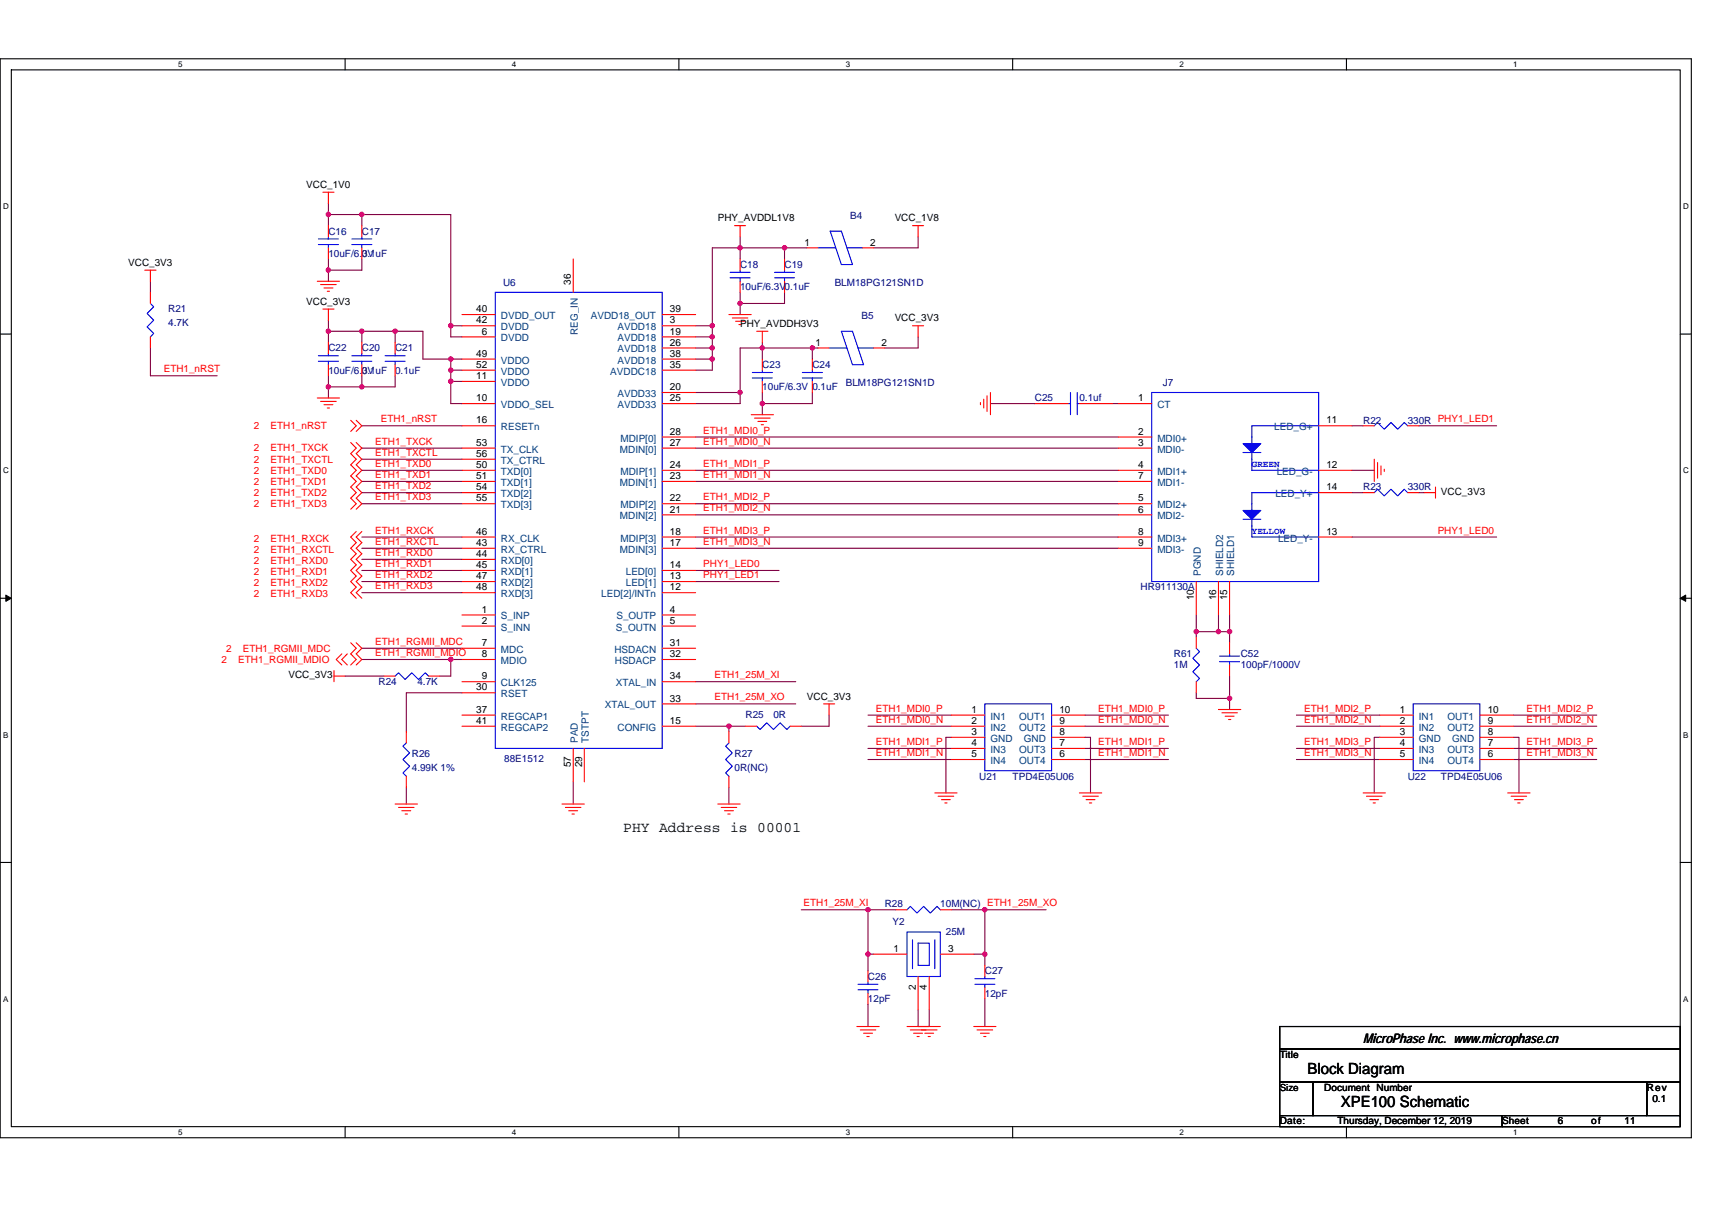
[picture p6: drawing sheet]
<svg xmlns="http://www.w3.org/2000/svg" width="297mm" height="210mm" viewBox="0 0 297 210" stroke-linecap="round" stroke-linejoin="round" font-family="sans-serif">
<path d="M0 10.2h293.5v187.2h-293.5zM2 12.1h289.5v183.4h-289.5z" fill="none" stroke="#000" stroke-width=".19"/>
<g fill="#fff">
<path d="M30.9 10.4h.8v1.6h-.8z"/>
<path d="M30.9 195.7h.8v1.6h-.8z"/>
</g>
<path d="M59.9 10.2v1.9M59.9 195.5v1.9" fill="none" stroke="#000" stroke-width=".19"/>
<g fill="#fff">
<path d="M88.8 10.4h.8v1.6h-.8z"/>
<path d="M88.8 195.7h.8v1.6h-.8z"/>
</g>
<path d="M117.8 10.2v1.9M117.8 195.5v1.9" fill="none" stroke="#000" stroke-width=".19"/>
<g fill="#fff">
<path d="M146.7 10.4h.8v1.6h-.8z"/>
<path d="M146.7 195.7h.8v1.6h-.8z"/>
</g>
<path d="M175.7 10.2v1.9M175.7 195.5v1.9" fill="none" stroke="#000" stroke-width=".19"/>
<g fill="#fff">
<path d="M204.7 10.4h.7v1.6h-.7z"/>
<path d="M204.7 195.7h.7v1.6h-.7z"/>
</g>
<path d="M233.6 10.2v1.9M233.6 195.5v1.9" fill="none" stroke="#000" stroke-width=".19"/>
<g fill="#fff">
<path d="M262.6 10.4h.7v1.6h-.7z"/>
<path d="M262.6 195.7h.7v1.6h-.7z"/>
<path d="M.5 35.1h1v1.5h-1z"/>
<path d="M292 35.1h1v1.5h-1z"/>
<path d="M.5 80.9h1v1.5h-1z"/>
<path d="M292 80.9h1v1.5h-1z"/>
</g>
<path d="M0 58h2M291.5 58h2" fill="none" stroke="#000" stroke-width=".19"/>
<g fill="#fff">
<path d="M.5 126.7h.9v1.6h-.9z"/>
<path d="M292 126.7h.9v1.6h-.9z"/>
</g>
<path d="M0 103.8h2M291.5 103.8h2" fill="none" stroke="#000" stroke-width=".19"/>
<path d="M1 103.3l1 .5-1 .6zM291.5 103.8l1-.5v1.1z" fill="#000" stroke="#000" stroke-width=".17"/>
<g fill="#fff">
<path d="M.5 172.6h.9v1.5h-.9z"/>
<path d="M292 172.6h.9v1.5h-.9z"/>
</g>
<path d="M0 149.7h2M291.5 149.7h2M222 178.1h69.5v3.9h-69.5zM222 182h69.5v5.8h-69.5zM222 187.8h5.8v5.8h-5.8zM222 193.6h38.6v1.9h-38.6zM227.8 187.8h57.9v5.8h-57.9zM260.6 193.6h30.9v1.9h-30.9zM285.7 187.8h5.8v5.8h-5.8z" fill="none" stroke="#000" stroke-width=".19"/>
<g fill="none" stroke="#800040" stroke-width=".19">
<path d="M57 35.3v1.9M57 37.2v2M57 37.2h5.8M62.8 37.2v2M62.8 37.2h15.4v21.3h2M26.1 48.8v1.9M57 55.6v1.9h5.8M57 46.9v1.9M57 57.5v1.9M57 44.9v2h5.8v-2M62.8 57.5v1.9M62.8 57.5h5.8"/>
<path d="M68.6 57.5v1.9M68.6 57.5h4.8v4.8h4.8M78.2 56.5h2M120.7 56.5h2.9M120.7 58.5h2.9M123.6 56.5v2M123.6 58.5v1.9M128.4 43h7.7M128.4 50.7v2M128.4 52.7v1.9M128.4 43h-4.8v13.5M128.4 41.1v3.8"/>
<path d="M132.3 59.4v1M136.1 50.7v2h-7.7M136.1 43h3.9M136.1 43v1.9M159.3 41.1v1.9h-7.7M159.3 58.5v1.9h-5.8M26.1 60.4v4.8h11.6M57 65.2v1.9M57 67.1v2M57 67.1h5.8M62.8 77.8h17.4M62.8 79.7h17.4"/>
<path d="M62.8 73.9h17.4M62.8 65.2v1.9M68.6 65.2v1.9h-5.8M78.2 62.3v1.9M78.2 66.2v3.8h2M78.2 64.2v2M78.2 66.2h2M78.2 64.2h2M78.2 62.3h2M120.7 68.1h7.7M120.7 77.8h73.3M120.7 75.8h73.3"/>
<path d="M120.7 60.4h2.9M120.7 62.3h2.9M123.6 60.4v1.9M123.6 62.3v1.9h-2.9M128.4 68.1v1.9h-7.7M132.3 60.4h8.6M132.3 60.4h-3.9v7.7M132.3 68.1v1.9M132.3 70v2M132.3 60.4v1.9M140.9 68.1v1.9h-8.6M140.9 60.4v1.9"/>
<path d="M140.9 60.4h1M171.8 70h7.8M193.1 70h.9M234.6 73.9h1.9M246.2 73.9h13.5M62.8 81.6h17.4M62.8 83.5h17.4M62.8 85.5h17.4M62.8 87.4h17.4M62.8 93.2h17.4M62.8 95.1h17.4M62.8 97.1h17.4"/>
<path d="M62.8 99h17.4M120.7 81.6h73.3M120.7 87.4h73.3M120.7 89.3h73.3M120.7 93.2h73.3M120.7 95.1h73.3M120.7 83.5h73.3M120.7 99h14.5M234.6 85.5h1.9M234.6 93.2h25.1M234.6 81.6h3.8M246.2 85.5h.9"/>
<path d="M59.9 117.3h6.7M62.8 114.4h15.4M62.8 100.9h17.4M62.8 102.8h17.4M62.8 112.5h17.4M78.2 114.4v2.9h-1.9M78.2 114.4h2M120.7 100.9h14.5M120.7 118.3h17.4M207.6 109.6h3.8M207.6 106.7v2.9M207.6 109.6v1"/>
<path d="M211.4 106.7v2.9M211.4 109.6h1.9M213.3 106.7v2.9M213.3 109.6v1.9M213.3 117.3v3.9M70.5 136.6v2.9M80.2 120.2h-9.7v6.8M99.5 135.7v3.8M120.7 122.2h17.4M120.7 126h5.8v1M126.5 126h2.9M126.5 136.6v2.9"/>
<path d="M143.8 124.1v1.9h-4.8M150.6 126h14.5M150.6 124.1h14.5M150.6 131.8h14.5M150.6 129.9h14.5M165.1 128h-1v9.6M188.3 128h.9v9.6M188.3 126h14.4M188.3 124.1h14.4M188.3 131.8h14.4M188.3 129.9h14.4M207.6 120.2v1h5.7"/>
<path d="M213.3 121.2v1.9M224.9 124.1h14.5M224.9 126h14.5M224.9 131.8h14.5M224.9 129.9h14.5M239.4 128h-1v9.6M262.6 124.1h14.4M262.6 126h14.4M262.6 131.8h14.4M262.6 129.9h14.4M262.6 128h.9v9.6M139 157.9h11.6"/>
<path d="M150.6 157.9h4.8M150.6 157.9v7.7M165.1 157.9h5.8M170.9 157.9v7.7M170.9 157.9h10.6M150.6 165.6v2.9M150.6 165.6h1M150.6 174.3v3.8M159.3 175.2v2.9M161.2 175.2v2.9M168.9 165.6h2M170.9 165.6v1.9"/>
<path d="M170.9 173.3v4.8"/>
</g>
<g fill="#f0f" stroke="#f0f" stroke-width=".19">
<circle cx="211.4" cy="109.6" r=".38"/>
<circle cx="207.5" cy="109.6" r=".38"/>
<circle cx="213.3" cy="109.6" r=".38"/>
<circle cx="126.5" cy="126" r=".38"/>
<circle cx="57" cy="37.2" r=".38"/>
<circle cx="78.2" cy="66.2" r=".38"/>
<circle cx="57" cy="46.9" r=".38"/>
<circle cx="62.8" cy="37.2" r=".38"/>
<circle cx="62.8" cy="67.1" r=".38"/>
<circle cx="57" cy="67.1" r=".38"/>
<circle cx="62.8" cy="57.5" r=".38"/>
<circle cx="57" cy="57.5" r=".38"/>
<circle cx="78.2" cy="64.2" r=".38"/>
<circle cx="78.2" cy="62.3" r=".38"/>
<circle cx="68.6" cy="57.5" r=".38"/>
<circle cx="128.4" cy="43" r=".38"/>
<circle cx="123.6" cy="56.5" r=".38"/>
<circle cx="123.6" cy="60.4" r=".38"/>
<circle cx="123.6" cy="58.4" r=".38"/>
<circle cx="136.1" cy="43" r=".38"/>
<circle cx="128.4" cy="68.1" r=".38"/>
<circle cx="132.3" cy="70" r=".38"/>
<circle cx="78.2" cy="114.4" r=".38"/>
<circle cx="123.6" cy="62.3" r=".38"/>
<circle cx="128.4" cy="52.6" r=".38"/>
<circle cx="78.2" cy="56.5" r=".38"/>
<circle cx="150.6" cy="165.6" r=".38"/>
<circle cx="170.9" cy="165.6" r=".38"/>
<circle cx="170.9" cy="157.9" r=".38"/>
<circle cx="150.6" cy="157.9" r=".38"/>
<circle cx="213.3" cy="121.2" r=".38"/>
<circle cx="140.9" cy="60.4" r=".38"/>
<circle cx="132.3" cy="60.4" r=".38"/>
</g>
<g fill="none" stroke="#f00" stroke-width=".19">
<path d="M56 33.4h2M57 39.2v1.9M57 33.4v1.9M62.8 39.2v1.9M127.4 39.2h2M128.4 39.2v1.9M158.3 39.2h1.9M159.3 39.2v1.9M25.1 46.9h2M26.1 46.9v1.9M26.1 50.7v2M26.1 58.5v1.9"/>
<path d="M55.1 48.8h3.8M55.6 49.4h2.7M56 53.6h2M56.2 50h1.6M56.8 50.5h.4M57 53.6v2M57 59.4v2M57 43v1.9M62.8 59.4v2M62.8 43v1.9M68.6 59.4v2M80.2 54.6h5.7"/>
<path d="M80.2 56.5h5.7M80.2 58.5h5.7M99.5 44.9v5.8M114.9 54.6h5.8M114.9 58.5h5.8M114.9 56.5h5.8M126.5 54.6h3.8M127.1 55.2h2.6M127.6 55.8h1.6M128.2 56.3h.4M128.4 44.9v2M128.4 48.8v1.9"/>
<path d="M131.3 57.5h1.9M132.3 57.5v1.9M136.1 44.9v2M136.1 48.8v1.9M140 43h1.9M149.6 43h2M158.3 56.5h1.9M159.3 56.5v2M55.1 69.1h3.8M55.6 69.7h2.7M56.2 70.2h1.6M56.8 70.8h.4"/>
<path d="M57 63.3v1.9M60.9 72.9l.9 1-.9 1M60.9 76.8l.9 1-.9 .9 .9 1-.9 1 .9 .9-.9 1 .9 .9-.9 1 .9 1-.9 .9 .9 1-.9 1M61.8 72.9l1 1-1 1M61.8 76.8l1 1-1 .9 1 1-1 1 1 .9-1 1 1 .9-1 1 1 1-1 .9 1 1-1 1M62.8 63.3v1.9M68.6 63.3v1.9M80.2 70h5.7M80.2 66.2h5.7M80.2 73.9h5.7M80.2 62.3h5.7M80.2 64.2h5.7"/>
<path d="M80.2 77.8h5.7M80.2 79.7h5.7M114.9 77.8h5.8M114.9 75.8h5.8M114.9 64.2h5.8M114.9 68.1h5.8M114.9 70h5.8M114.9 60.4h5.8M114.9 62.3h5.8M130.3 72h3.9M130.9 72.6h2.7M131.5 73.1h1.5"/>
<path d="M132.1 73.7h.4M132.3 62.3v1.9M132.3 66.2v1.9M140.9 62.3v1.9M140.9 66.2v1.9M141.9 60.4h1.9M151.6 60.4h1.9M170.1 69.8v.4M170.7 69.3v1.5M171.3 68.7v2.7M171.8 68.1v3.9M179.6 70h5.8"/>
<path d="M187.3 70h5.8M194 70h5.8M194 77.8h5.8M194 75.8h5.8M228.8 73.9h5.8M236.5 73.9h1.9M238.4 79.7v3.8M244.2 73.9h2M61.8 92.2l-.9 1 .9 1-.9 .9 .9 1-.9 1 .9 .9-.9 1 .9 1-.9 .9 .9 1-.9 .9 .9 1M62.8 92.2l-1 1 1 1-1 .9 1 1-1 1 1 .9-1 1 1 1-1 .9 1 1-1 .9 1 1M80.2 95.1h5.7M80.2 97.1h5.7"/>
<path d="M80.2 99h5.7M80.2 93.2h5.7M80.2 81.6h5.7M80.2 83.5h5.7M80.2 85.5h5.7M80.2 87.4h5.7M114.9 99h5.8M114.9 95.1h5.8M114.9 93.2h5.8M114.9 81.6h5.8M114.9 83.5h5.8M114.9 87.4h5.8"/>
<path d="M114.9 89.3h5.8M194 95.1h5.8M194 93.2h5.8M194 89.3h5.8M194 87.4h5.8M194 81.6h5.8M194 83.5h5.8M228.8 81.6h5.8M228.8 85.5h5.8M228.8 93.2h5.8M236.5 85.5h1.9M239 80.3v2.7"/>
<path d="M239.6 80.9v1.5M240.2 81.4v.4M244.2 85.5h2M247.1 85.5h2M249.1 84.5v1.9M58 117.3h1.9M58 116.4v1.9M59.3 113.5l-1 .9 1 1M60.3 113.5l-1 .9 1 1M60.9 111.5l.9 1-.9 1 .9 .9-.9 1M61.8 111.5l1 1-1 1 1 .9-1 1M66.6 117.3h2"/>
<path d="M74.4 117.3h1.9M80.2 118.3h5.7M80.2 100.9h5.7M80.2 102.8h5.7M80.2 106.7h5.7M80.2 108.6h5.7M80.2 112.5h5.7M80.2 114.4h5.7M114.9 100.9h5.8M114.9 102.8h5.8M114.9 118.3h5.8M114.9 112.5h5.8"/>
<path d="M114.9 114.4h5.8M114.9 106.7h5.8M114.9 108.6h5.8M207.6 100.9v5.8M207.6 118.3v1.9M207.6 110.6v1.9M211.4 100.9v5.8M213.3 100.9v5.8M213.3 111.5v2M213.3 115.4v1.9M68.6 139.5h3.8M70.5 134.7v1.9"/>
<path d="M70.5 127v1.9M80.2 120.2h5.7M80.2 124.1h5.7M80.2 126h5.7M97.5 139.5h3.9M99.5 129.9v5.8M101.4 129.9v5.8M114.9 126h5.8M114.9 122.2h5.8M124.5 139.5h3.9M126.5 134.7v1.9M126.5 127v1.9"/>
<path d="M129.4 126h1.9M137.1 126h1.9M142.9 122.2h1.9M143.8 122.2v1.9M162.2 137.6h3.8M162.8 138.2h2.7M163.3 138.8h1.6M163.9 139.3h.4M165.1 124.1h5.8M165.1 126h5.8M165.1 128h5.8M165.1 129.9h5.8"/>
<path d="M165.1 131.8h5.8M182.5 131.8h5.8M182.5 129.9h5.8M182.5 128h5.8M182.5 126h5.8M182.5 124.1h5.8M187.3 137.6h3.9M187.9 138.2h2.7M188.4 138.8h1.6M189 139.3h.4M211.4 123.1h3.9M212 123.7h2.7"/>
<path d="M212.6 124.3h1.5M213.1 124.9h.4M236.5 137.6h3.9M237.1 138.2h2.7M237.7 138.8h1.5M238.2 139.3h.4M239.4 124.1h5.8M239.4 126h5.8M239.4 128h5.8M239.4 129.9h5.8M239.4 131.8h5.8M256.8 131.8h5.8"/>
<path d="M256.8 129.9h5.8M256.8 128h5.8M256.8 126h5.8M256.8 124.1h5.8M261.6 137.6h3.9M262.2 138.2h2.7M262.8 138.8h1.5M263.3 139.3h.4M69.1 140.1h2.7M69.7 140.7h1.6M70.3 141.3h.4M98.1 140.1h2.7"/>
<path d="M98.7 140.7h1.5M99.2 141.3h.4M125.1 140.1h2.7M125.7 140.7h1.6M126.3 141.3h.4M155.4 157.9h2M163.1 157.9h2M148.7 178.1h3.8M149.3 178.7h2.7M149.8 179.3h1.6M150.4 179.9h.4M150.6 168.5v1.9"/>
<path d="M150.6 172.4v1.9M151.6 165.6h5.8M157.4 178.1h3.8M157.9 178.7h2.8M158.5 179.3h1.6M159.1 179.9h.4M159.3 178.1h3.8M159.3 169.5v5.7M159.9 178.7h2.7M160.5 179.3h1.5M161 179.9h.4M161.2 169.5v5.7"/>
<path d="M163.1 165.6h5.8M168.9 178.1h3.9M169.5 178.7h2.7M170.1 179.3h1.5M170.7 179.9h.4M170.9 167.5v2M170.9 171.4v1.9"/>
</g>
<g fill="none" stroke="#00f" stroke-width=".19">
<path d="M26.1 52.7l.6 .6-1.2 1.1 1.2 1.2-1.2 1.1 1.2 1.2-.6 .6M55.2 42.4h3.5M55.2 41.5h3.5M57 41.1v.4M57 42.4v.6M61 42.4h3.5M61 41.5h3.5M62.8 41.1v.4M62.8 42.4v.6M85.9 50.7h29v79.2h-29zM126.7 48.2h3.5M126.7 47.3h3.5"/>
<path d="M128.4 46.9v.4M128.4 48.2v.6M134.4 48.2h3.5M134.4 47.3h3.5M136.1 46.9v.4M136.1 48.2v.6M141.9 43h3.1M144 40.1h2l1.9 5.8h-1.9zM146 57.5h1.9l1.9 5.8h-1.9zM146.9 43h2.7M55.2 62.7h3.5M55.2 61.7h3.5"/>
<path d="M57 61.4v.3M57 62.7v.6M61 62.7h3.5M61 61.7h3.5M62.8 61.4v.3M62.8 62.7v.6M66.8 62.7h3.5M66.8 61.7h3.5M68.6 61.4v.3M68.6 62.7v.6M130.5 65.6h3.5M130.5 64.6h3.5"/>
<path d="M132.3 64.2v.4M132.3 65.6v.6M139.2 65.6h3.5M139.2 64.6h3.5M140.9 64.2v.4M140.9 65.6v.6M143.8 60.4h3.1M148.9 60.4h2.7M185.4 70h.3M185.7 68.1v3.9M186.9 68.1v3.9M186.9 70h.4"/>
<path d="M199.8 68.1h29v32.8h-29zM215.7 78.5h3.1M217.2 78.5v3.1h11.6M228.8 73.9h-11.6v3.1M238.4 73.9l.6-.6 1.2 1.2 1.1-1.2 1.2 1.2 1.1-1.2 .6 .6M215.7 90.1h3.1M217.2 90.1v3.1h11.6M228.8 85.5h-11.6v3.1M238.4 85.5l.6-.6 1.2 1.2 1.1-1.2 1.2 1.2 1.1-1.2 .6 .6M68.6 117.3l.5-.5 1.2 1.1 1.2-1.1 1.1 1.1 1.2-1.1 .6 .5M207.6 112.5l.5 .6-1.1 1.1 1.1 1.2-1.1 1.2 1.1 1.1-.5 .6M211.6 114.8h3.5"/>
<path d="M211.6 113.9h3.5M213.3 113.5v.4M213.3 114.8v.6M70.5 128.9l-.6 .6 1.2 1.2-1.2 1.1 1.2 1.2-1.2 1.1 .6 .6M126.5 128.9l-.6 .6 1.2 1.2-1.2 1.1 1.2 1.2-1.2 1.1 .6 .6M131.3 126l.6 .6 1.1-1.2 1.2 1.2 1.2-1.2 1.1 1.2 .6-.6M170.9 122.2h11.6v11.6h-11.6zM245.2 122.2h11.6v11.6h-11.6zM157.4 157.9l.5-.6 1.2 1.2 1.1-1.2 1.2 1.2 1.2-1.2 .5 .6M148.9 171.8h3.4M148.9 170.8h3.4M150.6 170.4v.4"/>
<path d="M150.6 171.8v.6M157.4 161.7h5.7v7.8h-5.7zM158.3 163.1v5M159.3 163.7h1.9v3.8h-1.9zM162.2 163.1v5M169.1 170.8h3.5M169.1 169.8h3.5M170.9 169.5v.3M170.9 170.8v.6"/>
</g>
<g fill="#00f" stroke="#00f" stroke-width=".19">
<path d="M215.7 88.6h3.1l-1.6 1.5z" fill-rule="evenodd"/>
<path d="M215.7 77h3.1l-1.6 1.5z" fill-rule="evenodd"/>
</g>
<g font-size="2.7">
<text x="226.9" y="186.3">Block Diagram</text>
<text x="232.6" y="192.1">XPE100 Schematic</text>
</g>
<text font-size="2.5" x="108.1" y="144.5">PHY Address is 00001</text>
<text font-size="2.3" x="236.5" y="181.1">MicroPhase Inc. www.microphase.cn</text>
<g font-size="1.7">
<text x="53.1" y="32.6">VCC_1V0</text>
<text x="124.5" y="38.4">PHY_AVDDL1V8</text>
<text x="155.2" y="38.4">VCC_1V8</text>
<text x="22.2" y="46.1">VCC_3V3</text>
<text x="139.6" y="42.6">1</text>
<text x="151" y="42.6">2</text>
<text x="53.1" y="52.9">VCC_3V3</text>
<text x="99.1" y="49.4" transform="rotate(-90 99.1 49.4)">36</text>
<text x="82.6" y="54.2">40</text>
<text x="82.6" y="56.1">42</text>
<text x="83.6" y="58.1">6</text>
<text x="116.2" y="54.2">39</text>
<text x="116.2" y="58.1">19</text>
<text x="116.2" y="60">26</text>
<text x="116.2" y="56.1">3</text>
<text x="128.4" y="56.7">PHY_AVDDH3V3</text>
<text x="141.5" y="60">1</text>
<text x="152.9" y="60">2</text>
<text x="155.2" y="55.8">VCC_3V3</text>
<text x="82.6" y="65.8">11</text>
<text x="82.6" y="61.9">49</text>
<text x="82.6" y="63.8">52</text>
<text x="116.2" y="61.9">38</text>
<text x="116.2" y="63.8">35</text>
<text x="82.6" y="69.6">10</text>
<text x="116.2" y="67.7">20</text>
<text x="116.2" y="69.6">25</text>
<text x="197.5" y="69.6">1</text>
<text x="82.6" y="73.5">16</text>
<text x="82.6" y="77.4">53</text>
<text x="116.2" y="75.4">28</text>
<text x="116.2" y="77.4">27</text>
<text x="197.5" y="77.4">3</text>
<text x="197.5" y="75.4">2</text>
<text x="230.1" y="73.5">11</text>
<text x="82.6" y="79.3">56</text>
<text x="82.6" y="81.2">50</text>
<text x="82.6" y="83.1">51</text>
<text x="116.2" y="81.2">24</text>
<text x="116.2" y="83.1">23</text>
<text x="197.5" y="81.2">4</text>
<text x="197.5" y="83.1">7</text>
<text x="230.1" y="81.2">12</text>
<text x="82.6" y="85.1">54</text>
<text x="82.6" y="87">55</text>
<text x="116.2" y="87">22</text>
<text x="116.2" y="88.9">21</text>
<text x="197.5" y="88.9">6</text>
<text x="197.5" y="87">5</text>
<text x="230.1" y="85.1">14</text>
<text x="250" y="85.9">VCC_3V3</text>
<text x="82.6" y="94.7">43</text>
<text x="82.6" y="92.8">46</text>
<text x="116.2" y="92.8">18</text>
<text x="116.2" y="94.7">17</text>
<text x="197.5" y="94.7">9</text>
<text x="197.5" y="92.8">8</text>
<text x="230.1" y="92.8">13</text>
<text x="82.6" y="96.7">44</text>
<text x="82.6" y="98.6">45</text>
<text x="82.6" y="100.5">47</text>
<text x="116.2" y="100.5">13</text>
<text x="116.2" y="98.6">14</text>
<text x="82.6" y="102.4">48</text>
<text x="83.6" y="106.3">1</text>
<text x="116.2" y="102.4">12</text>
<text x="116.2" y="106.3">4</text>
<text x="207.2" y="104.2" transform="rotate(-90 207.2 104.2)">10</text>
<text x="211" y="104.2" transform="rotate(-90 211 104.2)">16</text>
<text x="212.9" y="104.2" transform="rotate(-90 212.9 104.2)">15</text>
<text x="83.6" y="108.2">2</text>
<text x="83.6" y="112.1">7</text>
<text x="116.2" y="112.1">31</text>
<text x="116.2" y="108.2">5</text>
<text x="50" y="117.7">VCC_3V3</text>
<text x="82.6" y="119.8">30</text>
<text x="83.6" y="117.9">9</text>
<text x="83.6" y="114">8</text>
<text x="116.2" y="117.9">34</text>
<text x="116.2" y="114">32</text>
<text x="82.6" y="123.7">37</text>
<text x="82.6" y="125.6">41</text>
<text x="116.2" y="121.8">33</text>
<text x="116.2" y="125.6">15</text>
<text x="140" y="121.4">VCC_3V3</text>
<text x="168.5" y="123.7">1</text>
<text x="168.5" y="125.6">2</text>
<text x="183.8" y="125.6">9</text>
<text x="183.8" y="123.7">10</text>
<text x="242.9" y="123.7">1</text>
<text x="242.9" y="125.6">2</text>
<text x="258.1" y="125.6">9</text>
<text x="258.1" y="123.7">10</text>
<text x="168.5" y="127.6">3</text>
<text x="168.5" y="129.5">4</text>
<text x="168.5" y="131.4">5</text>
<text x="183.8" y="127.6">8</text>
<text x="183.8" y="131.4">6</text>
<text x="183.8" y="129.5">7</text>
<text x="242.9" y="127.6">3</text>
<text x="242.9" y="129.5">4</text>
<text x="242.9" y="131.4">5</text>
<text x="258.1" y="127.6">8</text>
<text x="258.1" y="131.4">6</text>
<text x="258.1" y="129.5">7</text>
<text x="99.1" y="133.1" transform="rotate(-90 99.1 133.1)">57</text>
<text x="101" y="133.1" transform="rotate(-90 101 133.1)">29</text>
<text x="155" y="165.2">1</text>
<text x="164.5" y="165.2">3</text>
<text x="158.9" y="171.8" transform="rotate(-90 158.9 171.8)">2</text>
<text x="160.8" y="171.8" transform="rotate(-90 160.8 171.8)">4</text>
<text x="222" y="183.6">Title</text>
<text x="222" y="189.3">Size</text>
<text x="229.8" y="189.3">Document Number</text>
<text x="285.7" y="189.3">Rev</text>
<text x="286.7" y="191.3">0.1</text>
<text x="222" y="195.1">Date:</text>
<text x="232.1" y="195.1">Thursday, December 12, 2019</text>
<text x="260.6" y="195.1">Sheet</text>
<text x="270.3" y="195.1">6</text>
<text x="276.1" y="195.1">of</text>
<text x="281.9" y="195.1">11</text>
</g>
<g font-size="1.7" fill="#000080">
<text x="57" y="40.7">C16</text>
<text x="62.8" y="40.7">C17</text>
<text x="147.5" y="38">B4</text>
<text x="57" y="44.6">10uF/6.3V</text>
<text x="62.8" y="44.6">0.1uF</text>
<text x="128.4" y="46.5">C18</text>
<text x="136.1" y="46.5">C19</text>
<text x="87.3" y="49.6">U6</text>
<text x="128.4" y="50.4">10uF/6.3V0.1uF</text>
<text x="144.8" y="49.6">BLM18PG121SN1D</text>
<text x="29.2" y="54.2">R21</text>
<text x="29.2" y="56.5">4.7K</text>
<text x="149.5" y="55.4">B5</text>
<text x="57" y="61">C22</text>
<text x="57" y="64.8">10uF/6.3V</text>
<text x="62.8" y="61">C20</text>
<text x="62.8" y="64.8">0.1uF</text>
<text x="68.6" y="61">C21</text>
<text x="68.6" y="64.8">0.1uF</text>
<text x="132.3" y="63.9">C23</text>
<text x="140.9" y="63.9">C24</text>
<text x="132.3" y="67.7">10uF/6.3V 0.1uF</text>
<text x="146.7" y="67">BLM18PG121SN1D</text>
<text x="179.6" y="69.7">C25</text>
<text x="187.3" y="69.7">0.1uf</text>
<text x="201.8" y="67">J7</text>
<text x="236.5" y="73.5">R22</text>
<text x="244.2" y="73.5">330R PHY1_LED1</text>
<text x="236.5" y="85.1">R23</text>
<text x="244.2" y="85.1">330R</text>
<text x="197.9" y="102.5">HR911130A</text>
<text x="65.7" y="118.9">R24</text>
<text x="72.4" y="118.9">4.7K</text>
<text x="203.7" y="114">R61</text>
<text x="203.7" y="116">1M</text>
<text x="215.3" y="114">C52</text>
<text x="215.3" y="116">100pF/1000V</text>
<text x="129.4" y="124.7">R25</text>
<text x="134.2" y="124.7">0R</text>
<text x="71.5" y="131.4">R26</text>
<text x="127.4" y="131.4">R27</text>
<text x="71.5" y="133.8">4.99K 1%</text>
<text x="87.5" y="132.2">88E1512</text>
<text x="127.4" y="133.8">0R(NC)</text>
<text x="169.9" y="135.3">U21</text>
<text x="175.7" y="135.3">TPD4E05U06</text>
<text x="244.2" y="135.3">U22</text>
<text x="250" y="135.3">TPD4E05U06</text>
<text x="153.5" y="157.5">R28</text>
<text x="154.9" y="160.6">Y2</text>
<text x="163.1" y="157.5">10M(NC) ETH1_25M_XO</text>
<text x="164.1" y="162.3">25M</text>
<text x="150.6" y="170">C26</text>
<text x="150.6" y="173.9">12pF</text>
<text x="170.9" y="169.1">C27</text>
<text x="170.9" y="172.9">12pF</text>
</g>
<g font-size="1.7" fill="#004080">
<text x="86.9" y="55.4">DVDD_OUT</text>
<text x="86.9" y="57.3">DVDD</text>
<text x="86.9" y="59.2">DVDD</text>
<text x="100.3" y="58.1" transform="rotate(-90 100.3 58.1)">REG_IN</text>
<text x="102.5" y="55.4">AVDD18_OUT</text>
<text x="107.1" y="59.2">AVDD18</text>
<text x="107.1" y="57.3">AVDD18</text>
<text x="86.9" y="63.1">VDDO</text>
<text x="86.9" y="65">VDDO</text>
<text x="105.9" y="65">AVDDC18</text>
<text x="107.1" y="61.2">AVDD18</text>
<text x="107.1" y="63.1">AVDD18</text>
<text x="86.9" y="70.8">VDDO_SEL</text>
<text x="86.9" y="67">VDDO</text>
<text x="107.1" y="68.9">AVDD33</text>
<text x="107.1" y="70.8">AVDD33</text>
<text x="200.8" y="70.8">CT</text>
<text x="86.9" y="74.7">RESETn</text>
<text x="107.7" y="76.6">MDIP[0]</text>
<text x="200.8" y="76.6">MDI0+</text>
<text x="221.1" y="74.7">LED_G+</text>
<text x="86.9" y="78.5">TX_CLK</text>
<text x="86.9" y="80.5">TX_CTRL</text>
<text x="86.9" y="82.4">TXD[0]</text>
<text x="107.6" y="78.5">MDIN[0]</text>
<text x="107.7" y="82.4">MDIP[1]</text>
<text x="200.8" y="82.4">MDI1+</text>
<text x="200.8" y="78.5">MDI0-</text>
<text x="221.5" y="82.4">LED_G-</text>
<text x="86.9" y="84.3">TXD[1]</text>
<text x="86.9" y="86.3">TXD[2]</text>
<text x="86.9" y="88.2">TXD[3]</text>
<text x="107.6" y="84.3">MDIN[1]</text>
<text x="107.7" y="88.2">MDIP[2]</text>
<text x="200.8" y="88.2">MDI2+</text>
<text x="200.8" y="84.3">MDI1-</text>
<text x="221.3" y="86.3">LED_Y+</text>
<text x="86.9" y="95.9">RX_CTRL</text>
<text x="86.9" y="94">RX_CLK</text>
<text x="107.6" y="95.9">MDIN[3]</text>
<text x="107.6" y="90.1">MDIN[2]</text>
<text x="107.7" y="94">MDIP[3]</text>
<text x="200.8" y="95.9">MDI3-</text>
<text x="200.8" y="94">MDI3+</text>
<text x="200.8" y="90.1">MDI2-</text>
<text x="221.7" y="94">LED_Y-</text>
<text x="86.9" y="97.9">RXD[0]</text>
<text x="86.9" y="99.8">RXD[1]</text>
<text x="86.9" y="101.7">RXD[2]</text>
<text x="108.6" y="101.7">LED[1]</text>
<text x="108.6" y="99.8">LED[0]</text>
<text x="208.4" y="99.9" transform="rotate(-90 208.4 99.9)">PGND</text>
<text x="212.2" y="99.9" transform="rotate(-90 212.2 99.9)">SHIELD2</text>
<text x="214.1" y="99.9" transform="rotate(-90 214.1 99.9)">SHIELD1</text>
<text x="86.9" y="103.6">RXD[3]</text>
<text x="86.9" y="107.5">S_INP</text>
<text x="104.3" y="103.6">LED[2]/INTn</text>
<text x="107" y="107.5">S_OUTP</text>
<text x="86.9" y="109.4">S_INN</text>
<text x="86.9" y="113.3">MDC</text>
<text x="106.6" y="113.3">HSDACN</text>
<text x="106.9" y="109.4">S_OUTN</text>
<text x="86.9" y="119.1">CLK125</text>
<text x="86.9" y="115.2">MDIO</text>
<text x="106.7" y="115.2">HSDACP</text>
<text x="106.9" y="119.1">XTAL_IN</text>
<text x="86.9" y="121">RSET</text>
<text x="86.9" y="124.9">REGCAP1</text>
<text x="104.9" y="122.9">XTAL_OUT</text>
<text x="171.8" y="124.9">IN1</text>
<text x="176.8" y="124.9">OUT1</text>
<text x="246.2" y="124.9">IN1</text>
<text x="251.2" y="124.9">OUT1</text>
<text x="86.9" y="126.8">REGCAP2</text>
<text x="100.3" y="128.9" transform="rotate(-90 100.3 128.9)">PAD</text>
<text x="102.2" y="128.9" transform="rotate(-90 102.2 128.9)">TSTPT</text>
<text x="107.2" y="126.8">CONFIG</text>
<text x="171.8" y="126.8">IN2</text>
<text x="171.8" y="128.7">GND</text>
<text x="171.8" y="130.7">IN3</text>
<text x="176.8" y="130.7">OUT3</text>
<text x="176.8" y="126.8">OUT2</text>
<text x="177.6" y="128.7">GND</text>
<text x="246.2" y="126.8">IN2</text>
<text x="246.2" y="128.7">GND</text>
<text x="246.2" y="130.7">IN3</text>
<text x="251.2" y="130.7">OUT3</text>
<text x="251.2" y="126.8">OUT2</text>
<text x="251.9" y="128.7">GND</text>
<text x="171.8" y="132.6">IN4</text>
<text x="176.8" y="132.6">OUT4</text>
<text x="246.2" y="132.6">IN4</text>
<text x="251.2" y="132.6">OUT4</text>
</g>
<g font-size="1.7" fill="#f00">
<text x="28.4" y="64.6">ETH1_nRST</text>
<text x="44" y="74.5">2</text>
<text x="46.9" y="74.5">ETH1_nRST</text>
<text x="65.1" y="77.2">ETH1_TXCK</text>
<text x="66.1" y="73.3">ETH1_nRST</text>
<text x="122" y="77.2">ETH1_MDI0_N</text>
<text x="122" y="75.2">ETH1_MDI0_P</text>
<text x="44" y="80.3">2</text>
<text x="44" y="82.2">2</text>
<text x="44" y="78.3">2</text>
<text x="46.9" y="80.3">ETH1_TXCTL</text>
<text x="46.9" y="82.2">ETH1_TXD0</text>
<text x="46.9" y="78.3">ETH1_TXCK</text>
<text x="65.1" y="79.1">ETH1_TXCTL</text>
<text x="65.1" y="81">ETH1_TXD0</text>
<text x="65.1" y="83">ETH1_TXD1</text>
<text x="122" y="81">ETH1_MDI1_P</text>
<text x="122" y="83">ETH1_MDI1_N</text>
<text x="44" y="84.1">2</text>
<text x="44" y="88">2</text>
<text x="44" y="86.1">2</text>
<text x="46.9" y="84.1">ETH1_TXD1</text>
<text x="46.9" y="88">ETH1_TXD3</text>
<text x="46.9" y="86.1">ETH1_TXD2</text>
<text x="65.1" y="84.9">ETH1_TXD2</text>
<text x="65.1" y="86.8">ETH1_TXD3</text>
<text x="122" y="86.8">ETH1_MDI2_P</text>
<text x="122" y="88.8">ETH1_MDI2_N</text>
<text x="44" y="94">2</text>
<text x="44" y="95.9">2</text>
<text x="46.9" y="94">ETH1_RXCK</text>
<text x="46.9" y="95.9">ETH1_RXCTL</text>
<text x="65.1" y="92.6">ETH1_RXCK</text>
<text x="65.1" y="94.6">ETH1_RXCTL</text>
<text x="122" y="92.6">ETH1_MDI3_P</text>
<text x="122" y="94.6">ETH1_MDI3_N</text>
<text x="249.4" y="92.6">PHY1_LED0</text>
<text x="44" y="97.8">2</text>
<text x="44" y="99.8">2</text>
<text x="44" y="101.7">2</text>
<text x="46.9" y="97.8">ETH1_RXD0</text>
<text x="46.9" y="99.8">ETH1_RXD1</text>
<text x="46.9" y="101.7">ETH1_RXD2</text>
<text x="65.1" y="96.5">ETH1_RXD0</text>
<text x="65.1" y="98.4">ETH1_RXD1</text>
<text x="65.1" y="100.3">ETH1_RXD2</text>
<text x="122" y="98.4">PHY1_LED0</text>
<text x="122" y="100.3">PHY1_LED1</text>
<text x="44" y="103.6">2</text>
<text x="46.9" y="103.6">ETH1_RXD3</text>
<text x="65.1" y="102.3">ETH1_RXD3</text>
<text x="39.2" y="113.1">2</text>
<text x="42.1" y="113.1">ETH1_RGMII_MDC</text>
<text x="65.1" y="111.9">ETH1_RGMII_MDC</text>
<text x="65.1" y="113.9">ETH1_RGMII_MDIO</text>
<text x="38.5" y="115">2</text>
<text x="41.3" y="115">ETH1_RGMII_MDIO</text>
<text x="124" y="117.7">ETH1_25M_XI</text>
<text x="124" y="121.6">ETH1_25M_XO</text>
<text x="152" y="125.4">ETH1_MDI0_N</text>
<text x="152" y="123.5">ETH1_MDI0_P</text>
<text x="190.6" y="125.4">ETH1_MDI0_N</text>
<text x="190.6" y="123.5">ETH1_MDI0_P</text>
<text x="226.3" y="123.5">ETH1_MDI2_P</text>
<text x="226.3" y="125.4">ETH1_MDI2_N</text>
<text x="264.9" y="123.5">ETH1_MDI2_P</text>
<text x="264.9" y="125.4">ETH1_MDI2_N</text>
<text x="152" y="131.2">ETH1_MDI1_N</text>
<text x="152" y="129.3">ETH1_MDI1_P</text>
<text x="190.6" y="131.2">ETH1_MDI1_N</text>
<text x="190.6" y="129.3">ETH1_MDI1_P</text>
<text x="226.3" y="131.2">ETH1_MDI3_N</text>
<text x="226.3" y="129.3">ETH1_MDI3_P</text>
<text x="264.9" y="131.2">ETH1_MDI3_N</text>
<text x="264.9" y="129.3">ETH1_MDI3_P</text>
<text x="139.4" y="157.3">ETH1_25M_XI</text>
</g>
<g font-size="1.6" fill="#00f">
<text x="217.2" y="81">GREEN</text>
<text x="217.2" y="92.6">YELLOW</text>
</g>
<g font-size="1.4">
<text x="30.9" y="11.7">5</text>
<text x="88.8" y="11.7">4</text>
<text x="146.7" y="11.7">3</text>
<text x="204.7" y="11.7">2</text>
<text x="262.6" y="11.7">1</text>
<text x=".5" y="36.3">D</text>
<text x="292" y="36.3">D</text>
<text x=".5" y="82.1">C</text>
<text x="292" y="82.1">C</text>
<text x=".5" y="128">B</text>
<text x="292" y="128">B</text>
<text x=".5" y="173.8">A</text>
<text x="292" y="173.8">A</text>
<text x="30.9" y="197">5</text>
<text x="88.8" y="197">4</text>
<text x="146.7" y="197">3</text>
<text x="204.7" y="197">2</text>
<text x="262.6" y="197">1</text>
</g>
</svg>
